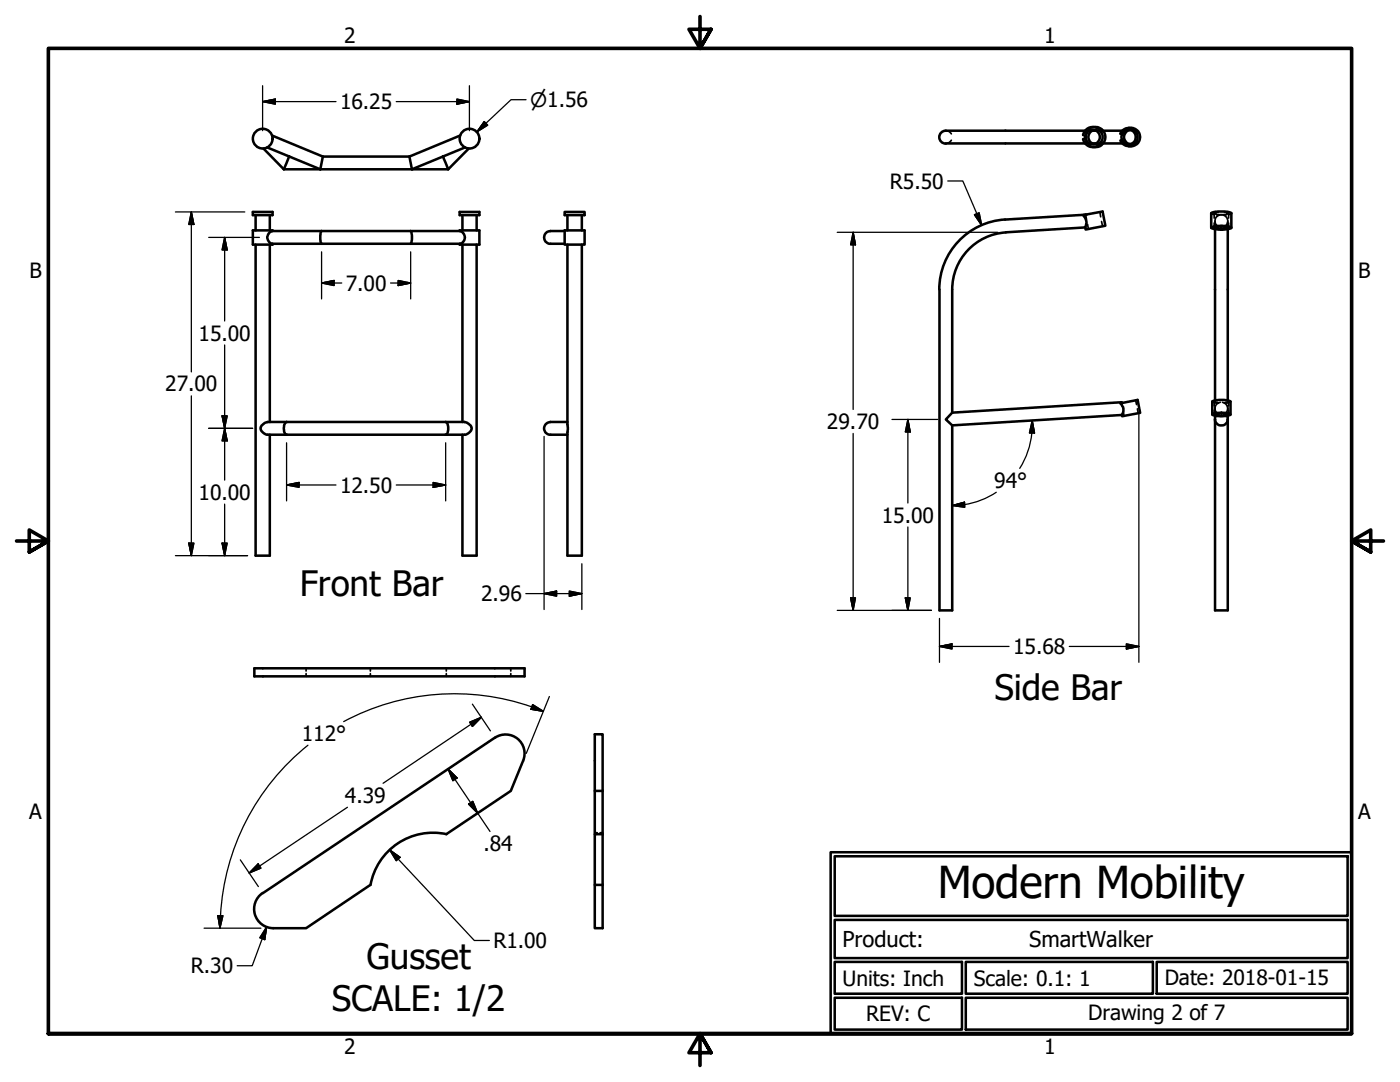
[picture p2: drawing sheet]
<svg xmlns="http://www.w3.org/2000/svg" width="279mm" height="216mm" viewBox="0 0 279 216" stroke-linecap="round" stroke-linejoin="round" font-family="sans-serif">
<!-- layer: Visible (ANSI) -->
<g fill="none" stroke="#000" stroke-width=".51">
<path d="M52.6 29.6l4 4.2M53.3 29.4l10.6 4.4 .5-2.6M54.3 27.1l10.1 4.1M56.6 33.8h32.9M57.7 31.2l-1.1 2.6M57.7 31.2h.1M64.4 31.2h17.3M88.4 31.2l1.1 2.6M91.8 27.1l-10.1 4.1M92.8 29.4l-10.6 4.4-.5-2.6M93.6 29.6l-4.1 4.2M216.5 26.1h-27.8a1.29 1.29 0 0 0-1.2 1.3 1.29 1.29 0 0 0 1.2 1.3l27.8-.1"/>
<path d="M216.7 27.3l-.5-.4a1.97 1.97 0 0 1 3-1.2 1.97 1.97 0 0 1 0 3.3 1.97 1.97 0 0 1-3-1.2l.5-.4M218 28.6h.7M218 26.1h.7M218.1 25.4a2.05 2.05 0 0 1 2.5 1.9 2.05 2.05 0 0 1-2.5 2M218.4 26a1.42 1.42 0 0 0-1.2 1.3 1.42 1.42 0 0 0 1.2 1.4M220.1 28.6h3.9M220.1 26.1h3.9M224 26.8a1.12 1.12 0 0 0 0 1.1M224 26.8a1.4 1.4 0 0 1 2.1-.6 1.4 1.4 0 0 1 0 2.2 1.4 1.4 0 0 1-2.1-.5M224 26.8l-.4-.1a1.78 1.78 0 0 1 2.7-.8 1.78 1.78 0 0 1 0 2.9 1.78 1.78 0 0 1-2.7-.8l.4-.1M225.3 25.5a1.87 1.87 0 0 1 2.2 1.8 1.87 1.87 0 0 1-2.2 1.9M225.5 26a1.41 1.41 0 0 0-1.2 1.3 1.41 1.41 0 0 0 1.2 1.4"/>
<path d="M50.5 42.3h3.9v.6h-3.9zM51 48.8v62.1h2.8v-24.2M51 42.9v3.1M53.8 46.4l.5-.3h37.6a1.33 1.33 0 0 1 .9 1.3 1.33 1.33 0 0 1-.9 1.2h-37.6a1.34 1.34 0 0 1-.5-2.2zM53.8 42.9v3.1M53.8 48.8v35.4M54.4 46.1v-.1h-3.9v2.8h3.9v-.2M64.2 46.1a3.3 3.3 0 0 0 0 2.5M82 46.1a3.3 3.3 0 0 1 0 2.5M91.7 42.3h4v.6h-4zM91.7 46.1v-.1h4v2.8h-4v-.2M92.3 42.9v3.1"/>
<path d="M92.3 48.8v35.4M95.1 48.8v62.1h-2.8v-24.2M95.1 42.9v3.1M112.7 42.3h4v.6h-4zM112.7 46h4v2.8h-4zM112.7 46.1h-2.8a1.27 1.27 0 0 0-1.3 1.3 1.27 1.27 0 0 0 1.3 1.2h2.8M113.2 48.8v62.1h2.9v-62.1M113.2 42.9v3.1M116.1 42.9v3.1M187.5 57.8v64h2.5v-36.9M200.7 46.4a11.4 11.4 0 0 0-10.7 11.4v24.5M216.2 42.9l3.8-.7 .6 2.8-3.9 .8-.1-.5a1.9 1.9 0 0 0-.4-2.4z"/>
<path d="M216.6 45.4l-15.9 1M216.7 42.8l-16.1 1a14 14 0 0 0-13.1 14M241.7 45.4v-2.9a6.1 6.1 0 0 1 4 0v2.9M241.8 45.3a6.2 6.2 0 0 1 3.9 .1v.1a6.1 6.1 0 0 1-4 0zM242.3 45.4a3.9 3.9 0 0 1 2.9 .1 3.9 3.9 0 0 1-2.9-.1zM242.5 45.7v34.2M245 45.7v34.2M52.2 84.9l.7-.5 .5-.2h39.3a1.64 1.64 0 0 1 1.4 1.4l-.1 .4-.4 .4-.7 .3h-39.5a1.53 1.53 0 0 1-1.4-1.5zM57.2 84.2a1.83 1.83 0 0 0-.1 2.5h.1M88.9 84.2a1.95 1.95 0 0 1 .1 2.5h-.1M113.2 84.2h-3.3a1.27 1.27 0 0 0-1.3 1.3 1.27 1.27 0 0 0 1.3 1.2h3.3M223.6 80.5l3.4-.7 .5 2.6-3.6 .7v-.3a1.79 1.79 0 0 0-.3-2.3z"/>
<path d="M224 80.4l-.2-.1-33.8 2-1.2 1.4 1.2 1.2 33.9-2.1M241.9 82.7v-2.6a5.1 5.1 0 0 1 3.7 0v2.6M241.9 82.7a5.7 5.7 0 0 1 3.7 0 4.5 4.5 0 0 1-3.7 0zM242.3 82.7a3.9 3.9 0 0 1 2.9 0 3.9 3.9 0 0 1-2.9 0zM242.5 83.7a1.27 1.27 0 0 0 1.3 1.2 1.27 1.27 0 0 0 1.2-1.2M242.5 82.9v38.9h2.5v-38.9M50.8 133.3h53.9v1.7h-53.9zM104.4 151.8l-2.5 6-12.8 8.6a12.7 12.7 0 0 0-15.2 10.2M104.4 151.8a3.8 3.8 0 0 0-1.1-4.4 3.8 3.8 0 0 0-4.5-.2l-46.3 31a3.8 3.8 0 0 0-1.6 4.3 3.8 3.8 0 0 0 3.6 2.7M118.7 157.8v8.7M120.3 157.8h-1.6v-11.3h1.6v38.7h-1.6v-8.6M73.9 176.6l-12.8 8.6h-6.5"/>
<path d="M120.3 166.5h-1.6v10.1h1.6"/>
<circle cx="52.4" cy="27.7" r="1.97"/>
<circle cx="93.7" cy="27.7" r="1.97"/>
<circle cx="218.1" cy="27.3" r="1.43"/>
</g>
<g fill="#000">
<circle cx="88.4" cy="31.2" r=".25"/>
<circle cx="216.7" cy="42.8" r=".25"/>
</g>
<!-- layer: Hidden (ANSI) -->
<g fill="none" stroke="#000" stroke-width=".34">
<path d="M188.8 26.1l.6 .1 .5 .5M189.9 28l-.5 .4-.6 .2M216.2 27.8l.2 .5 .4 .3-.1-.4M216.5 28.6h.1M216.5 26.1h.1M216.7 26.5l.1-.4-.4 .3-.2 .5M216.7 28.6h.5M216.7 26.1h.5M216.7 28a1.93 1.93 0 0 0 1.9 1.3M217.6 28.6h.4M217.6 26.1h.4M218.1 28.8h.2"/>
<path d="M218.1 25.9h.2M218.4 26a1.29 1.29 0 0 1 1.4 .5M218.4 28.8h.2M218.4 25.9h.2M218.6 25.4a1.9 1.9 0 0 0-1.9 1.4M218.7 28.6h.5M218.7 26.1h.5M219.7 28.6h.4M219.7 26.1h.4M219.8 28.2a1.29 1.29 0 0 1-1.4 .5M223.6 28l.6 .6-.2-.5M224 28.6h.2"/>
<path d="M224 26.1h.2M224 26.6l.2-.5-.6 .6M224.2 28.2a1.82 1.82 0 0 0 1.6 1M225.3 28.8h.1M225.3 25.9h.1M225.5 26a1.39 1.39 0 0 1 1.4 .6M225.6 28.8h.2M225.6 25.9h.2M225.8 25.5a1.82 1.82 0 0 0-1.6 1M226.9 28.2a1.46 1.46 0 0 1-1.4 .5M216.7 42.8l.1 1M217 44.7l.2 1"/>
<path d="M219.5 42.3l.2 1M219.8 44.2l.2 1M241.7 42.5l.5 .3M242.3 42.5v1M242.3 44.5v.9M242.5 44.1v.3M242.5 44.7v.6M242.5 45.5v.2M242.8 42.9h.5M243.2 42.3a.64 .64 0 0 0-.9 .3l1.4 .2M243.5 42.9a1.25 1.25 0 0 0-1 1 1.25 1.25 0 0 0 .6 1.3M243.5 42.8h.2"/>
<path d="M243.8 42.8h.1M244.1 42.9a1.25 1.25 0 0 1 .9 1 1.25 1.25 0 0 1-.6 1.3M244.3 42.3l.9 .2a.64 .64 0 0 1-.9 .3h-.5M244.7 42.9h-.5M245 44.1v.3M245 44.7v.6M245 45.5v.2M245.2 42.5v1M245.2 44.5v.9M245.7 42.5l-.4 .3M226.7 79.9l.1 .8M242.5 79.9v.5"/>
<path d="M243 79.9l-.7 .3 .9 .2M244.6 79.9l.6 .2a.89 .89 0 0 1-1.2 .2M245 79.9v.5M223.8 80.3l.2 .9M224.2 82.1l.1 .9M227 81.6l.2 .8M241.9 80.1l.4 .2M242.3 80.1v.9M242.3 81.8v.9M242.5 81v1M242.5 82.5v.4M242.7 80.4l.4 .1"/>
<path d="M243.1 80.4a1.27 1.27 0 0 0 0 2.2M243.1 82.5a1.37 1.37 0 0 0-.6 1.2M243.1 80.4h.1M243.5 80.3l-.3 .1M244.4 80.4a1.27 1.27 0 0 1 0 2.2M244.4 82.5a1.37 1.37 0 0 1 .6 1.2M244.8 80.4l-.4 .1M245 81v1M245 82.5v.4M245.2 80.1v.9M245.2 81.8v.9M245.6 80.1l-.4 .2"/>
<path d="M61.1 133.3v.6M61.1 134.4v.6M73.9 133.3v.6M73.9 134.4v.6M89.1 133.3v.6M89.1 134.4v.6M101.9 133.3v.6M101.9 134.4v.6M118.7 166.2h.5M119.8 166.2h.5"/>
</g>
<circle cx="244.3" cy="80.4" r=".17" fill="#000"/>
<!-- layer: Border (ANSI) -->
<path d="M139.7 3.3v6.4l-2.2-3.9h4.4l-2.2 3.9 2.2-3.9M3.3 107.9h6.4l-3.9-2.2v4.5l3.9-2.3-3.9 2.3M276.1 107.9h-6.4l3.9-2.2v4.5l-3.9-2.3 3.9 2.3M9.7 206.2v-196.5h260v196.5h-260h260M141.9 210.1l-2.2-3.9 2.2 3.9h-4.4l2.2-3.9v6.4" fill="none" stroke="#000" stroke-width=".72"/>
<!-- layer: Title (ANSI) -->
<path d="M165.8 170.1h103.9v36.1h-103.9zM166.6 170.9h102.3v11.9h-102.3zM166.6 183.6h102.3v7.6h-102.3zM166.6 191.9h25.4v6.4h-25.4zM166.6 199.1h25.4v6.3h-25.4zM192.7 191.9h37.4v6.4h-37.4zM192.7 199.1h76.2v6.3h-76.2zM230.8 191.9h38.1v6.4h-38.1z" fill="none" stroke="#000" stroke-width=".51"/>
<!-- layer: Dimension (ANSI) -->
<g fill="none" stroke="#000" stroke-width=".25">
<path d="M52.4 17.1v9M91.2 19.8l2.5 .5-2.5 .5zM93.7 17.1v9M105 19.9h-3l-6.8 6.4M52.4 20.3l2.5-.5v1zM52.4 20.3h14.7M79.1 20.3h14.6M96.6 24.3l.7 .7-2.1 1.3zM189.1 36.1h3.1l3.7 8.9M35 42.3h13.9M38.2 42.3l.5 2.5h-1zM38.2 42.3v31.9"/>
<path d="M41.7 47.4h10.1M44.8 47.4l.5 2.5h-1zM44.8 47.4v16.7M64.2 56.5l2.5-.5v1zM64.2 56.5h4M64.2 50.2v9.4M77.9 56.5h4.1M79.5 56l2.5 .5-2.5 .5zM82 50.2v9.4M167.1 46.4h32M170.3 46.4l.4 2.5h-.9zM170.3 46.4v35.3"/>
<path d="M194.5 42.8l.9-.3 .5 2.5zM38.2 79v31.9M44.8 68.8v27M41.7 85.5h8.7M44.3 83h1l-.5 2.5zM44.8 85.5l.5 2.5h-1zM57.2 96.8l2.5-.5v.9zM57.2 96.8h9.9M57.2 88.3v11.6M79.1 96.8h9.8M86.4 96.3l2.5 .5-2.5 .4zM88.9 88.3v11.6"/>
<path d="M108.6 87.1v34.5M170.3 86.5v35.3M178 83.7h9.2M181.2 83.7l.5 2.5h-1zM181.2 83.7v16.7M198.8 98.2a16 16 0 0 1-6.3 2.5M205.9 86.4a16 16 0 0 1-2.4 7.1M206 83.9l.5 2.5h-1.1zM206 83.9v2.5M227.3 82.7v49.5M35 110.9h14.4M37.7 108.4h1l-.5 2.5z"/>
<path d="M44.3 108.4h1l-.5 2.5zM44.8 100.6v10.3M104.9 118.4h11.2M108.6 118.4l2.5-.5v1.1zM113.6 117.9l2.5 .5-2.5 .6zM116.1 112.5v9.1M169.8 119.3h.9l-.4 2.5zM180.7 119.3h1l-.5 2.5zM181.2 105.2v16.6M190 100.9l2.5-.7v1zM192.5 100.7l-2.5 .2M109.6 139l-4.6 11.3"/>
<path d="M167.1 121.8h18.8M187.5 129l2.5-.5v1zM187.5 129h13.9M187.5 123.4v8.8M213.4 129h13.9M224.8 128.5l2.5 .5-2.5 .5zM61.5 148.7a46.8 46.8 0 0 0-17.5 34M89.4 153.4l1.8 1.8-.8 .6zM89.4 153.4l8.4 12.5M93.7 144.1l2.4-1-1.8 1.8zM94.3 140.5l3.6 5.3M96.1 143.1l-19.6 13.2"/>
<path d="M106.3 140.6l2.2 1.3-2.5-.4zM108.5 141.9a46.7 46.7 0 0 0-39.9 2.1M48 171.6l3.6 5.3M51.5 172.4l.6 .8-2.4 1zM69.3 161.1l-19.6 13.1M77.8 169.6l2 1.5-.7 .6zM77.8 169.6l16.9 18.1h3M93.5 160.4l.9-.5 .9 2.4zM40.7 185.2h11.4M43.5 182.7h1l-.6 2.5zM44 182.7l-.1 2.5M53.2 185l-.4 2.5-.9-.4z"/>
<path d="M53.2 185l-2.9 7.7h-3"/>
</g>
<g fill="#000" stroke="#000" stroke-width=".25">
<path d="M52.4 20.3l2.5-.5zM52.4 20.3l2.5-.5v1zM91.2 20.8l2.5-.5zM91.2 19.8l2.5 .5-2.5 .5zM96.6 24.3l-1.4 2zM96.6 24.3l.7 .7-2.1 1.3zM38.2 42.3l.5 2.5zM38.2 42.3l.5 2.5h-1zM44.8 47.4l.5 2.5zM44.8 47.4l.5 2.5h-1zM64.2 56.5l2.5-.5zM64.2 56.5l2.5-.5v1z"/>
<path d="M79.5 57l2.5-.5zM79.5 56l2.5 .5-2.5 .5zM170.3 46.4l.4 2.5zM170.3 46.4l.4 2.5h-.9zM194.5 42.8l1.4 2.2zM194.5 42.8l.9-.3 .5 2.5zM44.3 83l.5 2.5zM44.3 83h1l-.5 2.5zM44.8 85.5l.5 2.5zM44.8 85.5l.5 2.5h-1zM57.2 96.8l2.5-.5zM57.2 96.8l2.5-.5v.9z"/>
<path d="M86.4 97.2l2.5-.4zM86.4 96.3l2.5 .5-2.5 .4zM181.2 83.7l.5 2.5zM181.2 83.7l.5 2.5h-1zM206 83.9l.5 2.5zM206 83.9l.5 2.5h-1.1zM37.7 108.4l.5 2.5zM37.7 108.4h1l-.5 2.5zM44.3 108.4l.5 2.5zM44.3 108.4h1l-.5 2.5zM108.6 118.4l2.5-.5zM108.6 118.4l2.5-.5v1.1z"/>
<path d="M113.6 119l2.5-.6zM113.6 117.9l2.5 .5-2.5 .6zM169.8 119.3l.5 2.5zM169.8 119.3h.9l-.4 2.5zM180.7 119.3l.5 2.5zM180.7 119.3h1l-.5 2.5zM190 100.9l2.5-.7zM190 100.9l2.5-.7v1zM187.5 129l2.5-.5zM187.5 129l2.5-.5v1zM224.8 129.5l2.5-.5zM224.8 128.5l2.5 .5-2.5 .5z"/>
<path d="M89.4 153.4l1.8 1.8zM89.4 153.4l1.8 1.8-.8 .6zM96.1 143.1l-1.8 1.8zM93.7 144.1l2.4-1-1.8 1.8zM106 141.5l2.5 .4zM106.3 140.6l2.2 1.3-2.5-.4zM51.5 172.4l-1.8 1.8zM51.5 172.4l.6 .8-2.4 1zM77.8 169.6l2 1.5zM77.8 169.6l2 1.5-.7 .6zM93.5 160.4l1.8 1.9zM93.5 160.4l.9-.5 .9 2.4z"/>
<path d="M43.5 182.7l.4 2.5zM43.5 182.7h1l-.6 2.5zM53.2 185l-.4 2.5zM53.2 185l-.4 2.5-.9-.4z"/>
</g>
<text font-size="8.8" x="187.2" y="179.2">Modern Mobility</text>
<g font-size="7">
<text x="59.8" y="119">Front Bar</text>
<text x="198.5" y="139.6">Side Bar</text>
<text x="73.1" y="193.4">Gusset</text>
<text x="66.2" y="201.8">SCALE: 1/2</text>
</g>
<g font-size="4.4">
<text x="168.1" y="189">Product:</text>
<text x="205.4" y="189">SmartWalker</text>
</g>
<g font-size="4.2">
<text x="68.7" y="8.6">2</text>
<text x="208.4" y="8.6">1</text>
<text x="67.9" y="21.8">16.25</text>
<text x="177.6" y="37.6">R5.50</text>
<text x="5.9" y="55.5">B</text>
<text x="69" y="58">7.00</text>
<text x="271.1" y="55.5">B</text>
<text x="39.6" y="67.9">15.00</text>
<text x="33" y="78.1">27.00</text>
<text x="165" y="85.6">29.70</text>
<text x="39.6" y="99.7">10.00</text>
<text x="67.9" y="98.3">12.50</text>
<text x="198.4" y="97.4">94°</text>
<text x="176" y="104.3">15.00</text>
<text x="96" y="120">2.96</text>
<text x="202.2" y="130.5">15.68</text>
<text x="60.2" y="147.9">112°</text>
<text x="68.8" y="160.2">4.39</text>
<text x="5.8" y="163.4">A</text>
<text x="271" y="163.4">A</text>
<text x="96.5" y="169.8">.84</text>
<text x="98.5" y="189.2">R1.00</text>
<text x="38.1" y="194.2">R.30</text>
<text x="168.1" y="196.7">Units: Inch</text>
<text x="194.4" y="196.7">Scale: 0.1: 1</text>
<text x="232.5" y="196.6">Date: 2018-01-15</text>
<text x="172.9" y="203.8">REV: C</text>
<text x="217.2" y="203.5">Drawing 2 of 7</text>
<text x="68.7" y="210.3">2</text>
<text x="208.4" y="210.3">1</text>
</g>
<text font-size="4" x="105.8" y="21.4">⌀1.56</text>
</svg>
